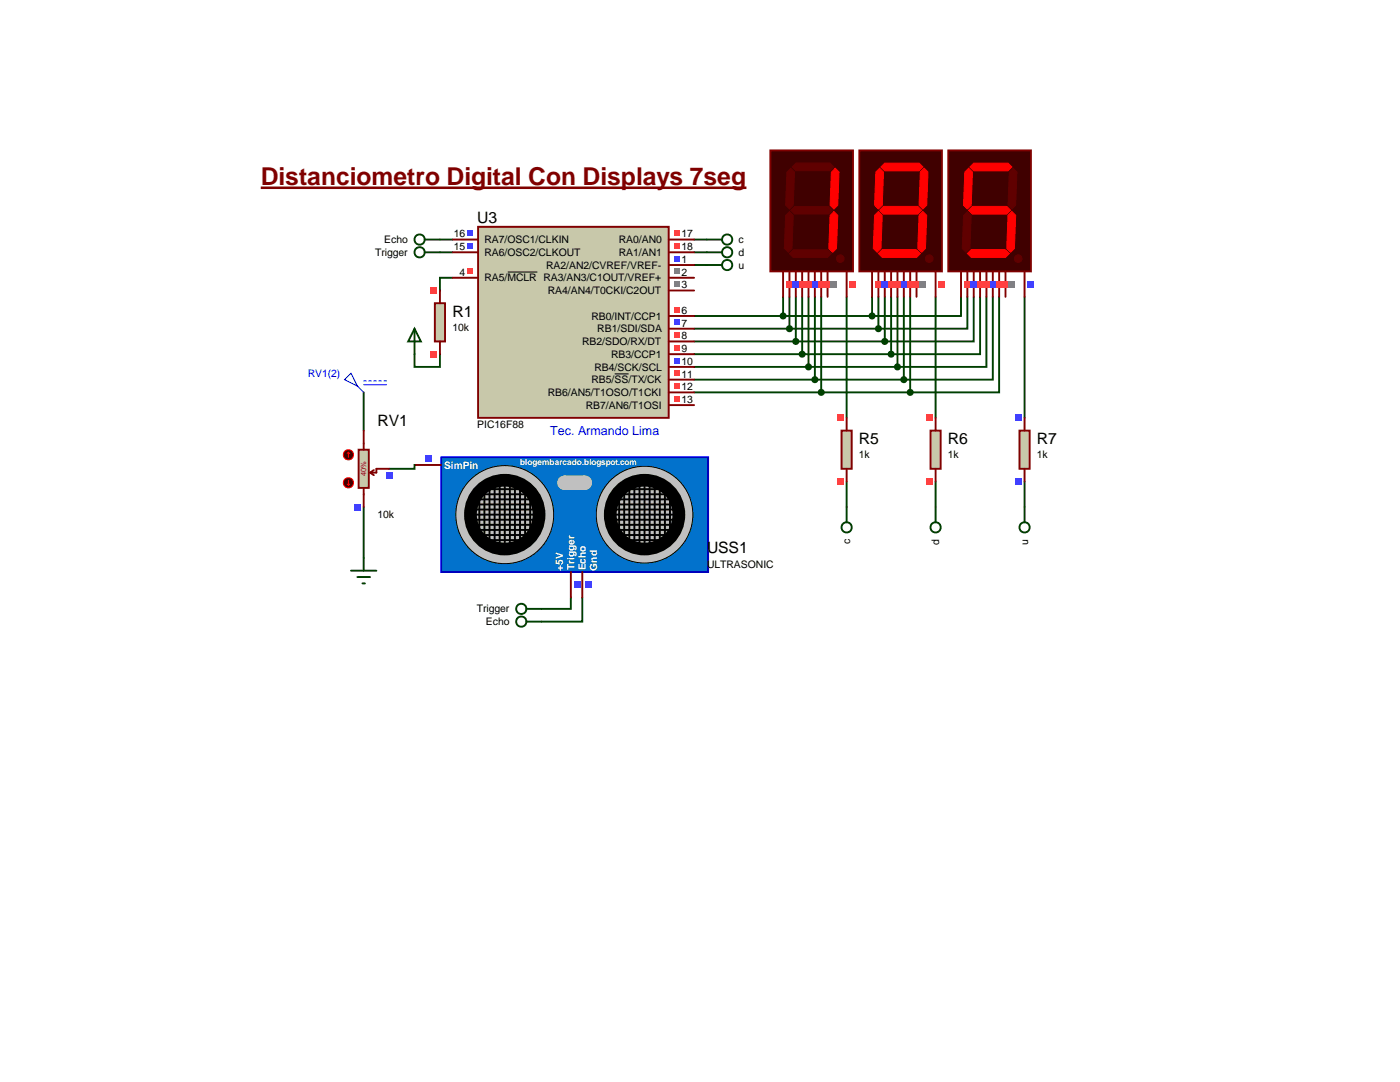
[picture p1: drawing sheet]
<svg xmlns="http://www.w3.org/2000/svg" width="279mm" height="216mm" viewBox="0 0 279 216" stroke-linecap="round" stroke-linejoin="round" font-family="sans-serif">
<g fill="none" stroke="#004000" stroke-width=".38">
<path d="M87.8 47.8h2.5M87.8 50.3h2.5M90.3 55.4h-2.5v2.6M138.5 47.8h2.6M138.5 50.3h2.6M138.5 52.9h2.6M156.3 59.2v3.8M157.6 59.2v6.4M158.8 59.2v8.9M160.1 59.2v11.5M161.4 59.2v14M162.6 59.2v16.6"/>
<path d="M163.9 59.2v19.1M169 59.2v24.2M174 59.2v3.8M175.3 59.2v6.4M176.6 59.2v8.9M177.8 59.2v11.5M179.1 59.2v14M180.4 59.2v16.6M181.6 59.2v19.1M186.7 59.2v24.2M191.8 59.2v3.8h-17.8M193.1 59.2v6.4h-17.8"/>
<path d="M194.3 59.2v8.9h-17.7M195.6 59.2v11.5h-17.8M196.9 59.2v14h-17.8M198.1 59.2v16.6h-17.7M199.4 59.2v19.1h-17.8M204.5 59.2v24.2M72.6 78.3v7.6M82.7 70.7v2.5h5.1v-2.5M138.5 63h35.5M138.5 65.6h36.8M138.5 68.1h38.1M138.5 70.7h39.3"/>
<path d="M138.5 73.2h40.6M138.5 75.8h41.9M138.5 78.3h43.1M83 92.8h-.3v.7h-5M169 96.1v5.1M186.7 96.1v5.1M204.5 96.1v5.1M72.6 101.2v10.1M113.9 119.2v2.3h-5.8M116.2 119.2v4.8h-8.1"/>
</g>
<path d="M153.7 30h16.5v24.2h-16.5z" fill="#400000" stroke="#800000" stroke-width=".38"/>
<g fill="#600000" stroke="#600000" stroke-width=".2">
<path d="M158.8 32.6h6.9l.7 .7-.7 .8h-6.9l-.7-.8z"/>
<path d="M166.7 33.6l.7 .7-.2 6.6-.8 .8-.7-.8 .2-6.6z"/>
<path d="M158.6 41.2h6.8l.8 .8-.8 .7h-6.8l-.8-.7z"/>
<path d="M157.8 33.6l.8 .7-.3 6.6-.7 .8-.8-.8 .2-6.6z"/>
<path d="M166.4 42.2l.8 .8-.3 6.6-.7 .7-.8-.7 .3-6.6z"/>
<path d="M158.3 49.8h6.9l.7 .8-.7 .8h-6.9l-.7-.8z"/>
<path d="M157.6 42.2l.7 .8-.2 6.6-.8 .7-.8-.7 .3-6.6z"/>
<circle cx="167.7" cy="51.6" r=".76"/>
</g>
<g fill="#f00" stroke="#f00" stroke-width=".2">
<path d="M166.7 33.6l.7 .7-.2 6.6-.8 .8-.7-.8 .2-6.6z"/>
<path d="M166.4 42.2l.8 .8-.3 6.6-.7 .7-.8-.7 .3-6.6z"/>
</g>
<path d="M156.3 54.2v5M157.6 54.2v5M158.8 54.2v5M160.1 54.2v5M161.4 54.2v5M162.6 54.2v5M163.9 54.2v5M165.2 54.2v5M169 54.2v5" fill="none" stroke="#800000" stroke-width=".38"/>
<g fill="#ff4040">
<path d="M156.9 56.1h1.3v1.2h-1.3z"/>
<path d="M159.5 56.1h1.2v1.2h-1.2z"/>
</g>
<path d="M162 56.1h1.3v1.2h-1.3z" fill="#4040ff"/>
<g fill="#ff4040">
<path d="M164.5 56.1h1.3v1.2h-1.3z"/>
<path d="M169.6 56.1h1.3v1.2h-1.3z"/>
</g>
<path d="M158.2 56.1h1.3v1.2h-1.3z" fill="#4040ff"/>
<g fill="#ff4040">
<path d="M160.7 56.1h1.3v1.2h-1.3z"/>
<path d="M163.3 56.1h1.2v1.2h-1.2z"/>
</g>
<path d="M165.8 56.1h1.3v1.2h-1.3z" fill="#808080"/>
<path d="M171.5 30h16.5v24.2h-16.5z" fill="#400000" stroke="#800000" stroke-width=".38"/>
<g fill="#600000" stroke="#600000" stroke-width=".2">
<path d="M176.6 32.6h6.8l.8 .7-.8 .8h-6.8l-.8-.8z"/>
<path d="M184.4 33.6l.8 .7-.3 6.6-.7 .8-.8-.8 .3-6.6z"/>
<path d="M176.3 41.2h6.9l.7 .8-.7 .7h-6.9l-.7-.7z"/>
<path d="M175.6 33.6l.7 .7-.2 6.6-.8 .8-.8-.8 .3-6.6z"/>
<path d="M184.2 42.2l.7 .8-.2 6.6-.8 .7-.7-.7 .2-6.6z"/>
<path d="M176.1 49.8h6.8l.8 .8-.8 .8h-6.8l-.8-.8z"/>
<path d="M175.3 42.2l.8 .8-.3 6.6-.7 .7-.8-.7 .2-6.6z"/>
<circle cx="185.4" cy="51.6" r=".76"/>
</g>
<g fill="#f00" stroke="#f00" stroke-width=".2">
<path d="M176.6 32.6h6.8l.8 .7-.8 .8h-6.8l-.8-.8z"/>
<path d="M184.4 33.6l.8 .7-.3 6.6-.7 .8-.8-.8 .3-6.6z"/>
<path d="M184.2 42.2l.7 .8-.2 6.6-.8 .7-.7-.7 .2-6.6z"/>
<path d="M176.1 49.8h6.8l.8 .8-.8 .8h-6.8l-.8-.8z"/>
<path d="M175.3 42.2l.8 .8-.3 6.6-.7 .7-.8-.7 .2-6.6z"/>
<path d="M175.6 33.6l.7 .7-.2 6.6-.8 .8-.8-.8 .3-6.6z"/>
<path d="M176.3 41.2h6.9l.7 .8-.7 .7h-6.9l-.7-.7z"/>
</g>
<path d="M174 54.2v5M175.3 54.2v5M176.6 54.2v5M177.8 54.2v5M179.1 54.2v5M180.4 54.2v5M181.6 54.2v5M182.9 54.2v5M186.7 54.2v5" fill="none" stroke="#800000" stroke-width=".38"/>
<g fill="#ff4040">
<path d="M174.7 56.1h1.2v1.2h-1.2z"/>
<path d="M177.2 56.1h1.3v1.2h-1.3z"/>
</g>
<path d="M179.7 56.1h1.3v1.2h-1.3z" fill="#4040ff"/>
<g fill="#ff4040">
<path d="M182.3 56.1h1.2v1.2h-1.2z"/>
<path d="M187.4 56.1h1.2v1.2h-1.2z"/>
</g>
<path d="M175.9 56.1h1.3v1.2h-1.3z" fill="#4040ff"/>
<g fill="#ff4040">
<path d="M178.5 56.1h1.2v1.2h-1.2z"/>
<path d="M181 56.1h1.3v1.2h-1.3z"/>
</g>
<path d="M183.5 56.1h1.3v1.2h-1.3z" fill="#808080"/>
<path d="M189.3 30h16.4v24.2h-16.4z" fill="#400000" stroke="#800000" stroke-width=".38"/>
<g fill="#600000" stroke="#600000" stroke-width=".2">
<path d="M194.3 32.6h6.9l.7 .7-.7 .8h-6.9l-.7-.8z"/>
<path d="M202.2 33.6l.8 .7-.3 6.6-.8 .8-.7-.8 .2-6.6z"/>
<path d="M194.1 41.2h6.8l.8 .8-.8 .7h-6.8l-.8-.7z"/>
<path d="M193.3 33.6l.8 .7-.3 6.6-.7 .8-.8-.8 .3-6.6z"/>
<path d="M201.9 42.2l.8 .8-.3 6.6-.7 .7-.8-.7 .3-6.6z"/>
<path d="M193.8 49.8h6.9l.7 .8-.7 .8h-6.9l-.7-.8z"/>
<path d="M193.1 42.2l.7 .8-.2 6.6-.8 .7-.8-.7 .3-6.6z"/>
<circle cx="203.2" cy="51.6" r=".76"/>
</g>
<g fill="#f00" stroke="#f00" stroke-width=".2">
<path d="M194.3 32.6h6.9l.7 .7-.7 .8h-6.9l-.7-.8z"/>
<path d="M201.9 42.2l.8 .8-.3 6.6-.7 .7-.8-.7 .3-6.6z"/>
<path d="M193.8 49.8h6.9l.7 .8-.7 .8h-6.9l-.7-.8z"/>
<path d="M193.3 33.6l.8 .7-.3 6.6-.7 .8-.8-.8 .3-6.6z"/>
<path d="M194.1 41.2h6.8l.8 .8-.8 .7h-6.8l-.8-.7z"/>
</g>
<path d="M191.8 54.2v5M193.1 54.2v5M194.3 54.2v5M195.6 54.2v5M196.9 54.2v5M198.1 54.2v5M199.4 54.2v5M200.7 54.2v5M204.5 54.2v5" fill="none" stroke="#800000" stroke-width=".38"/>
<g fill="#ff4040">
<path d="M192.4 56.1h1.3v1.2h-1.3z"/>
<path d="M195 56.1h1.2v1.2h-1.2z"/>
</g>
<path d="M197.5 56.1h1.3v1.2h-1.3z" fill="#4040ff"/>
<path d="M200 56.1h1.3v1.2h-1.3z" fill="#ff4040"/>
<g fill="#4040ff">
<path d="M205.1 56.1h1.3v1.2h-1.3z"/>
<path d="M193.7 56.1h1.3v1.2h-1.3z"/>
</g>
<g fill="#ff4040">
<path d="M196.2 56.1h1.3v1.2h-1.3z"/>
<path d="M198.8 56.1h1.2v1.2h-1.2z"/>
</g>
<path d="M201.3 56.1h1.3v1.2h-1.3z" fill="#808080"/>
<g fill="#004000" stroke="#004000" stroke-width=".38">
<circle cx="156.3" cy="63" r=".51"/>
<circle cx="157.5" cy="65.6" r=".51"/>
<circle cx="158.8" cy="68.1" r=".51"/>
<circle cx="160.1" cy="70.7" r=".51"/>
<circle cx="161.4" cy="73.2" r=".51"/>
<circle cx="162.6" cy="75.8" r=".51"/>
<circle cx="163.9" cy="78.3" r=".51"/>
<circle cx="174" cy="63" r=".51"/>
<circle cx="175.3" cy="65.6" r=".51"/>
<circle cx="176.6" cy="68.1" r=".51"/>
<circle cx="177.8" cy="70.7" r=".51"/>
<circle cx="179.1" cy="73.2" r=".51"/>
<circle cx="180.4" cy="75.8" r=".51"/>
<circle cx="181.6" cy="78.3" r=".51"/>
</g>
<path d="M167.9 85.9h2.1v7.6h-2.1z" fill="#c8c8aa" stroke="#800000" stroke-width=".38"/>
<path d="M169 83.4v2.5M169 93.5v2.6" fill="none" stroke="#800000" stroke-width=".38"/>
<g fill="#ff4040">
<path d="M167.1 82.7h1.2v1.3h-1.2z"/>
<path d="M167.1 95.4h1.2v1.3h-1.2z"/>
</g>
<path d="M185.7 85.9h2v7.6h-2z" fill="#c8c8aa" stroke="#800000" stroke-width=".38"/>
<path d="M186.7 83.4v2.5M186.7 93.5v2.6" fill="none" stroke="#800000" stroke-width=".38"/>
<g fill="#ff4040">
<path d="M184.8 82.7h1.3v1.3h-1.3z"/>
<path d="M184.8 95.4h1.3v1.3h-1.3z"/>
</g>
<path d="M203.5 85.9h2v7.6h-2z" fill="#c8c8aa" stroke="#800000" stroke-width=".38"/>
<path d="M204.5 83.4v2.5M204.5 93.5v2.6" fill="none" stroke="#800000" stroke-width=".38"/>
<g fill="#4040ff">
<path d="M202.6 82.7h1.2v1.3h-1.2z"/>
<path d="M202.6 95.4h1.2v1.3h-1.2z"/>
</g>
<path d="M52 37.5h97" fill="none" stroke="#800000" stroke-width=".51"/>
<path d="M95.4 45.3h38.1v38.1h-38.1z" fill="#c8c8aa" stroke="#800000" stroke-width=".38"/>
<g fill="none" stroke="#800000" stroke-width=".38">
<path d="M90.3 47.8h5.1M90.3 50.3h5.1M90.3 55.4h5.1M133.5 47.8h5M133.5 50.3h5M133.5 52.9h5M133.5 55.4h5M133.5 58h5M133.5 63h5M133.5 65.6h5M133.5 68.1h5M133.5 70.7h5"/>
<path d="M133.5 73.2h5M133.5 75.8h5M133.5 78.3h5M133.5 80.8h5"/>
</g>
<path d="M101.3 54.3h5.9M122.7 74.6h2.8" fill="none" stroke="#000" stroke-width=".2"/>
<path d="M93.3 46h1v1h-1z" fill="#4040ff"/>
<path d="M134.6 61.3h1v1h-1z" fill="#ff4040"/>
<path d="M134.6 63.8h1v1h-1z" fill="#4040ff"/>
<g fill="#ff4040">
<path d="M134.6 66.4h1v1h-1z"/>
<path d="M134.6 68.9h1v1h-1z"/>
</g>
<path d="M134.6 71.4h1v1.1h-1z" fill="#4040ff"/>
<g fill="#ff4040">
<path d="M134.6 74h1v1h-1z"/>
<path d="M134.6 76.5h1v1h-1z"/>
<path d="M134.6 79.1h1v1h-1z"/>
<path d="M134.6 46h1v1h-1z"/>
<path d="M134.6 48.6h1v1h-1z"/>
</g>
<path d="M134.6 51.1h1v1h-1z" fill="#4040ff"/>
<g fill="#808080">
<path d="M134.6 53.6h1v1.1h-1z"/>
<path d="M134.6 56.2h1v1h-1z"/>
</g>
<path d="M93.3 48.6h1v1h-1z" fill="#4040ff"/>
<path d="M93.3 53.6h1v1.1h-1z" fill="#ff4040"/>
<g fill="none" stroke="#004000" stroke-width=".38">
<path d="M141.1 47.8h3M141.1 50.3h3M141.1 52.9h3M82.7 65.6l1.3 2.5h-2.5zM82.7 65.6v5.1M70 113.9h5.1M71.3 115.1h2.6M72.3 116.4h.5M72.6 111.3v2.6M169 101.2v3M186.7 101.2v3M204.5 101.2v3"/>
<circle cx="145.1" cy="52.9" r="1.02"/>
<circle cx="145.1" cy="50.3" r="1.02"/>
<circle cx="145.1" cy="47.8" r="1.02"/>
<circle cx="169" cy="105.2" r="1.02"/>
<circle cx="186.7" cy="105.2" r="1.02"/>
<circle cx="204.5" cy="105.2" r="1.02"/>
</g>
<path d="M86.8 60.5h2v7.6h-2z" fill="#c8c8aa" stroke="#800000" stroke-width=".38"/>
<path d="M87.8 58v2.5M87.8 68.1v2.6" fill="none" stroke="#800000" stroke-width=".38"/>
<g fill="#ff4040">
<path d="M85.9 57.3h1.3v1.3h-1.3z"/>
<path d="M85.9 70h1.3v1.3h-1.3z"/>
</g>
<path d="M88.1 91.3h53.2v22.8h-53.2z" fill="#0272cc" stroke="#0000c0" stroke-width=".38"/>
<g fill="#c0c0c0" stroke="#000" stroke-width=".2">
<circle cx="128.6" cy="102.7" r="9.6"/>
<circle cx="100.7" cy="102.7" r="9.8"/>
</g>
<g fill="#c0c0c0" stroke="#000" stroke-width="2.5">
<circle cx="128.6" cy="102.7" r="6.9"/>
<circle cx="100.7" cy="102.7" r="6.9"/>
</g>
<g fill="none" stroke="#000" stroke-width=".38">
<path d="M94.6 99.6h11.7M94.6 98.6h11M95.7 99.4v6.6M95.9 97.6h8.6M96.7 97.9v9.4M97.7 97.6v10.4M98.7 96.8v11.7M99.7 96.8v12M100.7 96.8v12.5M101.8 96.8v12.5M102.8 96.3v12.7M103.8 97.4v11.6"/>
<path d="M104.8 98.6v9.7M105.8 99.6v6.6M122.8 99.6h11.4M122.8 98.6h10.4M123.6 99.4v5.8M124.3 97.6h8.1M124.6 97.9v9.4M125.6 97.4v10.6M126.6 96.6v11.9M127.6 96.6v12.2M128.6 96.6v12.2M129.7 96.6v12.2"/>
<path d="M130.7 96.8v11.7M131.7 97.4v10.6M132.7 98.6v8.7M133.7 99.1v7.1M93.6 103.7h13M94.1 101.7h12.7M94.1 100.7h12.5M94.1 104.7h12.2M94.4 102.7h12.2M94.6 105.7h11.5M94.9 106.8h10.9M94.9 107.8h10.4"/>
<path d="M122 100.7h12.2M122.5 102.7h12.7M122.5 101.7h12.5M122.5 103.7h12.5M122.8 104.7h11.7M123.3 105.7h11.4M123.8 106.8h9.7M124.6 107.8h7.6"/>
</g>
<g fill="#c0c0c0" stroke="#c0c0c0" stroke-width=".38">
<path d="M112.7 95.1h4v2.5h-4z"/>
<circle cx="112.7" cy="96.3" r="1.27"/>
<circle cx="116.7" cy="96.3" r="1.27"/>
</g>
<path d="M83 92.8h5.1M113.9 114.1v5.1M116.2 114.1v5.1" fill="none" stroke="#800000" stroke-width=".38"/>
<g fill="#4040ff">
<path d="M116.8 116h1.3v1.3h-1.3z"/>
<path d="M84.9 90.9h1.3v1.2h-1.3z"/>
<path d="M114.6 116h1.2v1.3h-1.2z"/>
</g>
<g fill="none" stroke="#004000" stroke-width=".38">
<path d="M84.8 47.8h3M84.8 50.3h3M105 121.5h3.1M105 124h3.1"/>
<circle cx="83.7" cy="47.8" r="1.02"/>
<circle cx="83.7" cy="50.3" r="1.02"/>
<circle cx="104" cy="121.5" r="1.02"/>
<circle cx="104" cy="124" r="1.02"/>
</g>
<path d="M71.6 89.7h2v7.7h-2z" fill="#c8c8aa" stroke="#800000" stroke-width=".38"/>
<path d="M72.6 85.9v3.8M72.6 97.4v3.8M73.9 94.3l.7 .5M74.6 93.8l-.7 .5M77.7 93.5h-2.6v.8h-1.2" fill="none" stroke="#800000" stroke-width=".38"/>
<circle cx="69.5" cy="90.8" r="1.02" fill="#400000" stroke="#f00" stroke-width=".2"/>
<path d="M69.5 90.2l-.2 .3M69.5 90.2l.3 .3M69.5 90.2v1.1" fill="none" stroke="#f00" stroke-width=".2"/>
<circle cx="69.5" cy="96.3" r="1.02" fill="#400000" stroke="#f00" stroke-width=".2"/>
<path d="M69.3 96.6l.2 .2M69.5 95.8v1M69.8 96.6l-.3 .2" fill="none" stroke="#f00" stroke-width=".2"/>
<g fill="#4040ff">
<path d="M70.7 100.5h1.2v1.3h-1.2z"/>
<path d="M77 94.2h1.3v1.2h-1.3z"/>
</g>
<path d="M70 74.5l1.3 2.5-2.5-1.2zM71.3 77l1.3 1.3M72.6 76h.5M72.6 76.8h4.5M73.6 76h.5M74.6 76h.5M75.6 76h.5M76.6 76h.5" fill="none" stroke="#0000c0" stroke-width=".2"/>
<text font-size="4.9" fill="#800000" x="52" y="36.9">Distanciometro Digital Con Displays 7seg</text>
<g font-size="3.1">
<text x="95.2" y="44.4">U3</text>
<text x="90.3" y="63.2">R1</text>
<text x="75.3" y="85.1">RV1</text>
<text x="171.4" y="88.6">R5</text>
<text x="189.2" y="88.6">R6</text>
<text x="206.9" y="88.6">R7</text>
<text x="141.1" y="110.4">USS1</text>
</g>
<text font-size="2.5" fill="#0000c0" x="109.8" y="86.8">Tec. Armando Lima</text>
<g font-size="2.1">
<text x="90.5" y="47.4">16</text>
<text x="136" y="47.4">17</text>
<text x="74.9" y="51.1">Trigger</text>
<text x="76.7" y="48.5">Echo</text>
<text x="90.5" y="49.9">15</text>
<text x="96.7" y="48.5">RA7/OSC1/CLKIN</text>
<text x="96.7" y="51.1">RA6/OSC2/CLKOUT</text>
<text x="109" y="53.6">RA2/AN2/CVREF/VREF-</text>
<text x="123.5" y="48.5">RA0/AN0</text>
<text x="123.5" y="51.1">RA1/AN1</text>
<text x="136" y="49.9">18</text>
<text x="136" y="52.5">1</text>
<text x="147.4" y="48.5">c</text>
<text x="147.4" y="51.1">d</text>
<text x="147.4" y="53.6">u</text>
<text x="91.7" y="55">4</text>
<text x="96.7" y="56.1">RA5/MCLR RA3/AN3/C1OUT/VREF+</text>
<text x="109.3" y="58.7">RA4/AN4/T0CKI/C2OUT</text>
<text x="136" y="55">2</text>
<text x="136" y="57.5">3</text>
<text x="118" y="63.8">RB0/INT/CCP1</text>
<text x="136" y="62.6">6</text>
<text x="136" y="65.2">7</text>
<text x="90.3" y="66.1">10k</text>
<text x="116.2" y="68.9">RB2/SDO/RX/DT</text>
<text x="119.2" y="66.3">RB1/SDI/SDA</text>
<text x="122" y="71.4">RB3/CCP1</text>
<text x="136" y="67.7">8</text>
<text x="136" y="70.2">9</text>
<text x="118" y="76.5">RB5/SS/TX/CK</text>
<text x="118.6" y="73.9">RB4/SCK/SCL</text>
<text x="136" y="72.8">10</text>
<text x="136" y="75.3">11</text>
<text x="136" y="77.9">12</text>
<text x="109.3" y="79">RB6/AN5/T1OSO/T1CKI</text>
<text x="116.9" y="81.6">RB7/AN6/T1OSI</text>
<text x="136" y="80.4">13</text>
<text x="95.2" y="85.5">PIC16F88</text>
<text x="171.4" y="91.5">1k</text>
<text x="189.2" y="91.5">1k</text>
<text x="206.9" y="91.5">1k</text>
<text x="75.3" y="103.3">10k</text>
<text x="141.1" y="113.3">ULTRASONIC</text>
<text x="169.7" y="108.6" transform="rotate(-90 169.7 108.6)">c</text>
<text x="187.4" y="108.7" transform="rotate(-90 187.4 108.7)">d</text>
<text x="205.2" y="108.7" transform="rotate(-90 205.2 108.7)">u</text>
<text x="95.2" y="122.2">Trigger</text>
<text x="97" y="124.8">Echo</text>
</g>
<text font-size="2.1" fill="#0000c0" x="61.4" y="75.2">RV1(2)</text>
<g font-size="2" fill="#fff">
<text x="88.6" y="93.5">SimPin</text>
<text x="112.4" y="114" transform="rotate(-90 112.4 114)">+5V</text>
<text x="114.6" y="113.8" transform="rotate(-90 114.6 113.8)">Trigger</text>
<text x="116.9" y="113.8" transform="rotate(-90 116.9 113.8)">Echo</text>
<text x="119.2" y="113.9" transform="rotate(-90 119.2 113.9)">Gnd</text>
</g>
<text font-size="1.7" fill="#fff" x="103.8" y="92.9">blogembarcado.blogspot.com</text>
<text font-size="1.5" fill="#c00000" x="73.1" y="95" transform="rotate(-90 73.1 95)">40%</text>
</svg>
